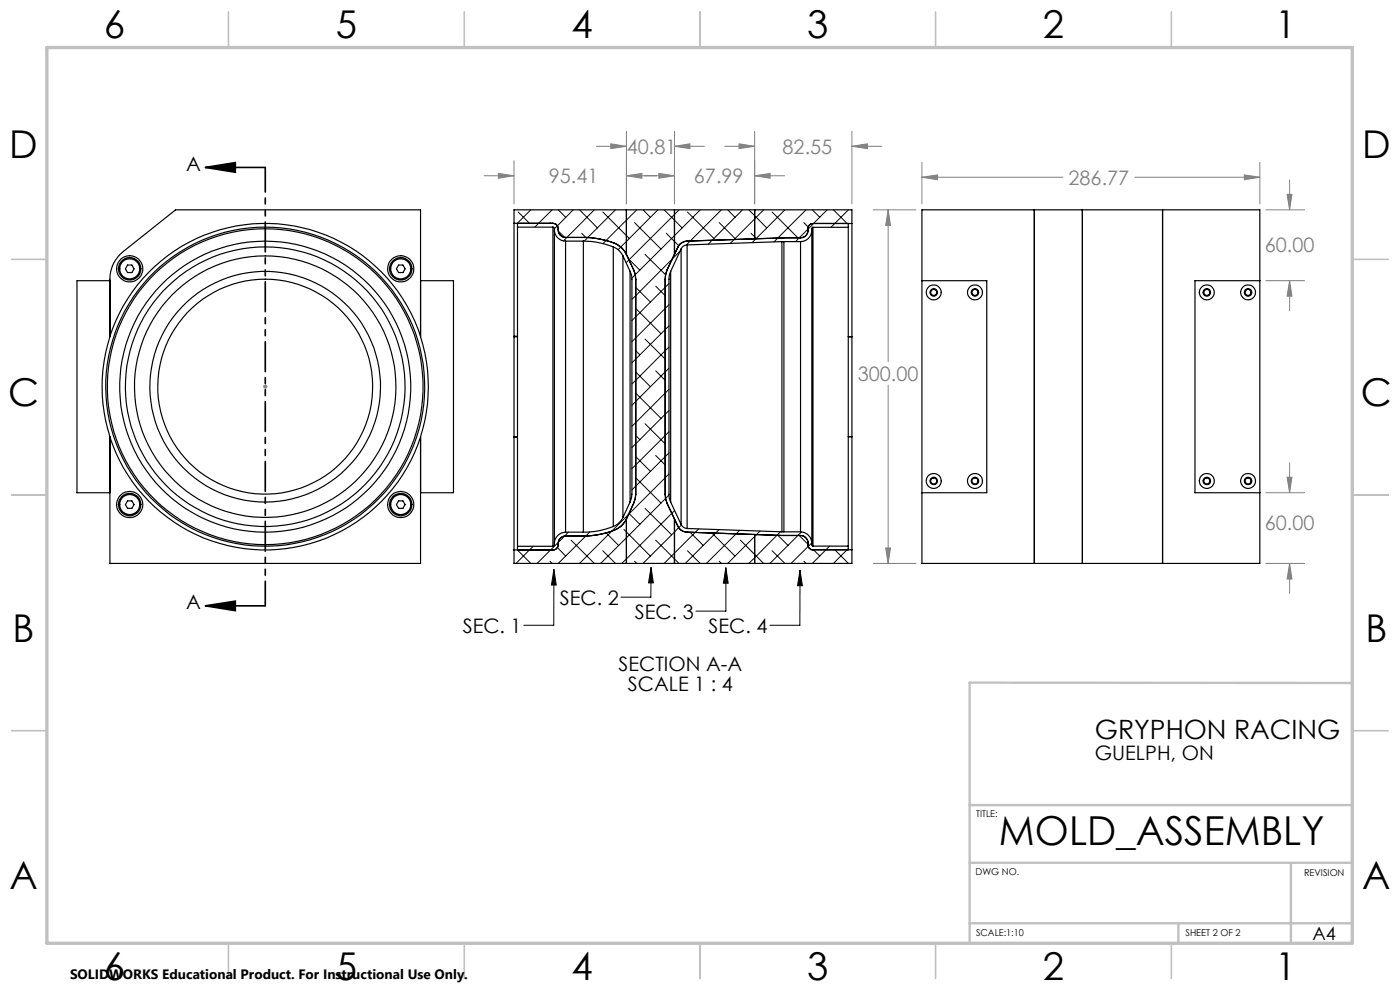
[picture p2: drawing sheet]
<svg xmlns="http://www.w3.org/2000/svg" width="297mm" height="210mm" viewBox="0 0 297 210" stroke-linecap="round" stroke-linejoin="round" font-family="sans-serif">
<path d="M117.5 120.8v11.8h-6.4M117.5 120.8l.5 3.3h-1zM138.1 120.4v6.3h-6.4M138.1 120.4l.5 3.2h-1zM154 120.4v9.2h-6.4M154 120.4l.5 3.3h-1zM169.7 120.9l.5 3.3h-1zM169.7 120.9v11.7h-6.4" fill="none" stroke="#000" stroke-width=".21"/>
<path d="M43.6 35.5h12.7M43.6 35.5l6.3-1v2zM43.6 128.5h12.7M43.6 128.5l6.3-1v2z" fill="none" stroke="#000" stroke-width=".35"/>
<g fill="none" stroke="#808080" stroke-width=".21">
<path d="M102.7 37.3h6.3M105.7 36.8l3.3 .5-3.3 .5zM109 34.1v9.1M126.5 31h6.4M129.6 30.5l3.3 .5-3.3 .5zM132.9 37.3l3.3-.5v1zM132.9 27.9v15.3M132.9 37.3h10.2M139.8 36.8l3.3 .5-3.3 .5zM143.1 31l3.3-.5v1zM143.1 27.9v15.3M143.1 31h6.3"/>
<path d="M153.7 31h6.4M156.8 30.5l3.3 .5-3.3 .5zM160.1 37.3l3.3-.5v1zM160.1 37.3h6.3M160.1 27.9v15.3M180.7 31l3.3-.5v1zM180.7 31h6.4M180.7 27.9v15.3M195.6 37.6l3.3-.5v1zM195.6 34.4v8.8M195.6 37.6h29.9M240.7 37.6h26.6"/>
<path d="M264 37.1l3.3 .5-3.3 .5zM267.3 34.4v8.8M273.6 38.2v6.3M185.2 44.5h9.1M188.4 44.5l.5 3.3h-1zM188.4 44.5v32.2M268.5 44.5h8.3M268.5 59.5h8.3M273.1 41.2h1l-.5 3.3zM273.6 59.5l.5 3.3h-1zM273.6 59.5v6.4M55.8 82h1"/>
<path d="M55.9 81.7l.7 .7M56.3 81.5v1M56.6 81.7l-.7 .7M188.4 81.7v37.8M273.6 98.2v6.3M185.2 119.5h9.1M187.9 116.2h1l-.5 3.3zM268.5 104.5h8.3M268.5 119.5h8.3M273.1 101.2h1l-.5 3.3zM273.6 119.5l.5 3.3h-1zM273.6 119.5v6.4"/>
</g>
<path d="M56.3 35.5v93" fill="none" stroke="#000" stroke-width=".35" stroke-dasharray="6.3 1.3 1.3 1.3 1.3 1.3" stroke-dashoffset="1.1"/>
<g fill="none" stroke="#c0c0c0" stroke-width=".35">
<path d="M48.5 2.5v7.5M98.5 2.5v7.5M148.5 2.5v7.5M198.5 2.5v7.5M248.5 2.5v7.5M2.5 55h7.5M287 55h7.5M2.5 105h7.5M287 105h7.5M2.5 155h7.5M287 155h7.5M48.5 200v7.5"/>
<path d="M98.5 200v7.5M148.5 200v7.5M198.5 200v7.5M248.5 200v7.5"/>
</g>
<path d="M286.9 144.9l-81.2-.1v55.3M205.7 170.8h81.2M205.7 195.9h81.2M205.7 183h81.2M250 195.8v4.2M273.9 183.1v17" fill="none" stroke="#c0c0c0" stroke-width=".5"/>
<path d="M9.9 10.1h277v190h-277z" fill="none" stroke="#c0c0c0" stroke-width=".7"/>
<g fill="#000">
<path d="M43.6 35.5l6.3-1v2zM43.6 128.5l6.3-1v2z"/>
<path d="M117.5 120.8l.5 3.3h-1zM138.1 120.4l.5 3.2h-1zM154 120.4l.5 3.3h-1zM169.7 120.9l.5 3.3h-1z"/>
</g>
<path d="M273.1 101.2h1l-.5 3.3zM273.6 119.5l.5 3.3h-1zM273.1 41.2h1l-.5 3.3zM273.6 59.5l.5 3.3h-1zM195.6 37.6l3.3-.5v1zM264 37.1l3.3 .5-3.3 .5zM188.4 44.5l.5 3.3h-1zM187.9 116.2h1l-.5 3.3zM132.9 37.3l3.3-.5v1zM105.7 36.8l3.3 .5-3.3 .5zM143.1 31l3.3-.5v1zM129.6 30.5l3.3 .5-3.3 .5zM160.1 37.3l3.3-.5v1zM139.8 36.8l3.3 .5-3.3 .5zM180.7 31l3.3-.5v1zM156.8 30.5l3.3 .5-3.3 .5z" fill="#808080"/>
<g fill="none" stroke="#000" stroke-width=".25">
<path d="M23.3 59.5h-7v45h7M25.1 57a2.38 2.38 0 0 0 2.4 2.4 2.38 2.38 0 0 0 2.4-2.4M25.1 57h.3M25.1 57a2.38 2.38 0 0 1 2.4-2.4 2.38 2.38 0 0 1 2.4 2.4M25.4 57a2.12 2.12 0 0 0 2.1 2.2 2.12 2.12 0 0 0 2.1-2.2M25.4 57a2.12 2.12 0 0 1 2.1-2.1 2.12 2.12 0 0 1 2.1 2.1M25.5 53.9l11.8-9.4h51.9v26.9a34.7 34.7 0 0 1 0 21.2v26.9h-65.9v-26.9a34.7 34.7 0 0 1 0-21.2v-12.2a7.4 7.4 0 0 1 2.2-5.3zM27.1 56.2h.9l.4 .8-.4 .8h-.9l-.5-.8zM29.6 57h.3M82.6 57h.3M82.6 57a2.38 2.38 0 0 1 2.4-2.4 2.38 2.38 0 0 1 2.4 2.4M82.6 57a2.38 2.38 0 0 0 2.4 2.4 2.38 2.38 0 0 0 2.4-2.4"/>
<path d="M82.9 57a2.13 2.13 0 0 0 2.1 2.2 2.13 2.13 0 0 0 2.1-2.2M82.9 57a2.13 2.13 0 0 1 2.1-2.1 2.13 2.13 0 0 1 2.1 2.1M84.6 56.2h.9l.4 .8-.4 .8h-.9l-.5-.8zM87.1 57h.3M89.2 59.5h7v45h-7M109 47.4h8.3a1.26 1.26 0 0 1 1.1 1.5l.4 .9 .5 .4 .7 .2a30.5 30.5 0 0 1 6.3 .1 11.1 11.1 0 0 1 5.6 2.1l1 1.4M109 47.4v23.9M109 47.4v-2.9h71.7v2.9M109.8 48.2v67.7M109.8 48.2h7.5M109.8 47.4v.8M117.3 48.2l.3 .1a2.54 2.54 0 0 0 2.4 2.8"/>
<path d="M117.3 48.2v67.7M117.6 48.8v66.5M120 51.1v61.8M120 51.1h3.8M123.8 51.1a17.5 17.5 0 0 1 6.3 1.3M123.8 51.1v61.8M130.1 52.4a3.7 3.7 0 0 1 2.1 1.9M130.1 52.4v59.3M132.2 54.3v55.5M132.2 54.3l1.5 3.3M132.9 54l1.5 3.2 .3 .9 .2 1.1v45.6l-.5 2-1.5 3.3M132.9 44.5v9.5"/>
<path d="M133.7 57.6l.4 1.6v45.6l-.4 1.7M133.7 57.6v48.9M141.1 59.2v45.6M141.5 57.2l-.3 1.1-.1 .9M141.5 57.2l-.4 2M142.3 57.6l-.3 .8-.1 .8v45.6l.4 1.7M142.3 57.6v48.9M143.1 44.5v9.5M143.1 54l-1.6 3.2M143.8 52.4l-2.3 4.8M143.8 52.4l-.7 1.6M144.5 52.8v58.5"/>
<path d="M144.5 52.8l-2.2 4.8M145.8 52a1.52 1.52 0 0 0-1.3 .8M145.8 52v60.1M160.1 44.5v6.2l5.8-.2M165.9 50.5l-20.2 .6a2.25 2.25 0 0 0-1.9 1.3M165.9 51.3h.4M165.9 51.3v61.5M165.9 51.3l-20.1 .7M166.3 51.3v61.5M166.3 51.3h3.5M169.8 51.3v61.5M172.2 48.9v66.3"/>
<path d="M172.5 48.2h-.1a.5 .5 0 0 0-.2 .8 2.39 2.39 0 0 1-2.4 2.3M172.5 48.2v67.6M172.5 48.2h7.5M180 48.2v67.6M180 47.4v.8M180.7 47.4h-8.2a1.21 1.21 0 0 0-1.1 1.7 1.57 1.57 0 0 1-1.6 1.3l-3.9 .1M180.7 47.4v24M195.6 44.5h71.7v75h-71.7zM195.6 59.5h13.7v45h-13.7M219.4 44.5v75M229.6 44.5v75M246.6 44.5v75"/>
<path d="M267.3 59.5h-13.8v45h13.8M23.3 71.3a34.6 34.6 0 0 1 33-23.9 34.6 34.6 0 0 1 32.9 23.9M109 71.4v21.2M109 71.4h.8M109 71.3v.1M109 71.3h.8M180 71.4h.7M180.7 71.4v21.2M198.7 62v.1M207.5 62v.1M256.6 62v.1M265.4 62v.1"/>
<path d="M23.3 92.7a34.6 34.6 0 0 0 33 24 34.6 34.6 0 0 0 32.9-24M109 92.7v24M109 92.6h.8M109 92.6v.1M109 92.7h.8M180 92.6h.7M180.7 92.6v24M25.1 107h.3M25.1 107a2.38 2.38 0 0 1 2.4-2.3 2.38 2.38 0 0 1 2.4 2.3M25.1 107a2.38 2.38 0 0 0 2.4 2.4 2.38 2.38 0 0 0 2.4-2.4M25.4 107a2.12 2.12 0 0 0 2.1 2.2 2.12 2.12 0 0 0 2.1-2.2M25.4 107a2.12 2.12 0 0 1 2.1-2.1 2.12 2.12 0 0 1 2.1 2.1"/>
<path d="M27.1 106.2h.9l.4 .8-.4 .8h-.9l-.5-.8zM29.6 107h.3M82.6 107a2.38 2.38 0 0 0 2.4 2.4 2.38 2.38 0 0 0 2.4-2.4M82.6 107h.3M82.6 107a2.38 2.38 0 0 1 2.4-2.3 2.38 2.38 0 0 1 2.4 2.3M82.9 107a2.13 2.13 0 0 0 2.1 2.2 2.13 2.13 0 0 0 2.1-2.2M82.9 107a2.13 2.13 0 0 1 2.1-2.1 2.13 2.13 0 0 1 2.1 2.1M84.6 106.2h.9l.4 .8-.4 .8h-.9l-.5-.8zM87.1 107h.3M109.8 115.9v.8M109.8 115.9h7.5M120 112.9a2.62 2.62 0 0 0-2.5 2.9l-.2 .1"/>
<path d="M120 112.9h3.8M130.1 111.7a16.5 16.5 0 0 1-6.3 1.2M132.2 109.8a4 4 0 0 1-2.1 1.9M132.9 110.1a5.5 5.5 0 0 1-4.1 2.9l-2.5 .5a30.5 30.5 0 0 1-6.3 .2 1.63 1.63 0 0 0-1.6 2l-.3 .6-.6 .4h-8.5M132.9 110.1v9.4M133.7 106.5l-1.5 3.3M141.1 104.8l.4 2M141.1 104.8l.1 1 .3 1M141.5 106.8l2.3 4.8M141.5 106.8l1.6 3.3M142.3 106.5l2.2 4.8M143.1 110.1l.7 1.5"/>
<path d="M143.1 110.1v9.4M143.8 111.6a2.13 2.13 0 0 0 1.9 1.3l20.2 .7h3.9a1.63 1.63 0 0 1 1.6 1.8M144.5 111.3a1.52 1.52 0 0 0 1.3 .8M145.8 112.1l20.1 .7M160.1 113.4v6.1M165.9 112.8h.4M166.3 112.8h3.5M169.8 112.8a2.56 2.56 0 0 1 2.4 2.9l.3 .1M171.4 115.4l.2 .8 .7 .4h8.4M171.4 115v.4M172.5 115.8h7.5M180 115.8v.8"/>
<path d="M180.7 116.6v2.9h-71.7v-2.8M198.7 102v.1M207.5 102v.1M256.6 102v.1M265.4 102v.1"/>
<circle cx="27.5" cy="57" r="2.79"/>
<circle cx="85" cy="57" r="2.78"/>
<circle cx="198.1" cy="62" r=".79"/>
<circle cx="198.1" cy="62" r="1.59"/>
<circle cx="198.1" cy="62" r=".64"/>
<circle cx="206.8" cy="62" r=".79"/>
<circle cx="206.8" cy="62" r="1.59"/>
<circle cx="206.8" cy="62" r=".64"/>
<circle cx="256" cy="62" r="1.6"/>
<circle cx="256" cy="62" r=".63"/>
<circle cx="256" cy="62" r=".8"/>
<circle cx="264.8" cy="62" r="1.6"/>
<circle cx="264.8" cy="62" r=".63"/>
<circle cx="264.8" cy="62" r=".8"/>
<circle cx="56.2" cy="82" r="30.9"/>
<circle cx="56.3" cy="82" r="24.5"/>
<circle cx="56.3" cy="82" r="22.8"/>
<circle cx="56.3" cy="82" r="29.7"/>
<circle cx="56.3" cy="82" r="33.8"/>
<circle cx="56.3" cy="82" r="27.7"/>
<circle cx="56.3" cy="82" r="33.5"/>
<circle cx="27.5" cy="107" r="2.79"/>
<circle cx="85" cy="107" r="2.78"/>
<circle cx="198.1" cy="102" r=".79"/>
<circle cx="198.1" cy="102" r="1.59"/>
<circle cx="198.1" cy="102" r=".64"/>
<circle cx="206.8" cy="102" r=".79"/>
<circle cx="206.8" cy="102" r="1.59"/>
<circle cx="206.8" cy="102" r=".64"/>
<circle cx="256" cy="102" r="1.59"/>
<circle cx="256" cy="102" r=".63"/>
<circle cx="256" cy="102" r=".8"/>
<circle cx="264.8" cy="102" r="1.59"/>
<circle cx="264.8" cy="102" r=".63"/>
<circle cx="264.8" cy="102" r=".8"/>
</g>
<g fill="none" stroke="#000" stroke-width=".21">
<path d="M109.9 45l2.4 2.4M112.6 44.5l-2.9 2.9M116.7 47.2l.1 .2M117.1 44.5l-3.6 3.7M118.4 44.5l1.6 1.6M118.4 49l1.4 1.3M121.6 44.5l-4 4M122.9 44.5l3.9 3.9M123.4 49.5l.9 .9M126.1 44.5l-6.6 6.6M127.9 45l5.6 5.6M130.6 44.5l-6.6 6.6"/>
<path d="M133.3 54.9l2.4 2.4M134.6 47.2l5.6 5.6M135.1 44.5l-7.2 7.2M136.4 44.5l1.6 1.6M136.8 54l4.4 4.3M139.6 44.5l-8.5 8.5M140.9 44.5l3.8 3.9M141.4 49.5l2.6 2.6M144 44.5l-11.2 11.2M144.3 53.3l-10.2 10.2M145.8 45l5.6 5.6M148.6 44.5l-14.5 14.5"/>
<path d="M152.6 47.2l3.5 3.6M153 44.5l-7.4 7.5M154.4 44.5l1.5 1.6M157.5 44.5l-7.3 7.3M158.9 44.5l3.8 3.9M159.3 49.5l1.2 1.2M162 44.5l-7.1 7.1M163.8 45l5.5 5.4M166.5 44.5l-6.9 7M170.5 47.2l.9 .9M171 44.5l-6.8 6.8M172.3 44.5l1.6 1.6"/>
<path d="M175.5 44.5l-6.7 6.8M176.8 44.5l2.9 2.9M180 44.5l-3.7 3.7M134.9 78.9l3.1 3.1M134.9 74.4l.8 .9M134.9 65.4l5.3 5.4M134.9 61l3.1 3.1M136.8 71.9l4.3 4.3M139.1 78.7l2 2M139.1 60.7l2 2M141.9 60.1l-7.8 7.9M141.9 64.6l-7.8 7.9"/>
<path d="M141.9 69.1l-7.8 7.9M141.9 73.6l-7.8 7.8M141.9 78.1l-7.8 7.9M134.9 96.9l3.1 3.1M134.9 92.4l.8 .9M134.9 83.4l5.3 5.4M136.8 89.9l4.3 4.2M139.1 96.6l2 2M141.9 82.6l-7.8 7.8M141.9 87.1l-7.8 7.8M141.9 91.6l-7.8 7.8M141.9 96.1l-7.8 7.8"/>
<path d="M109.9 116.8l2.7 2.7M113.1 115.9l-3.6 3.6M116.7 119.1l.4 .4M118.3 116.2l1.7 1.8M120.6 112.9l-6.7 6.6M121.1 114.6l5 4.9M125.1 112.8l-6.7 6.7M127.9 116.8l2.7 2.7M128.6 113l2.6 2.7M132.4 112.3l5.6 5.7M133.4 108.9l2.3 2.3M134.6 119.1l.5 .4"/>
<path d="M134.9 101.3l5.3 5.4M136.8 107.8l5.7 5.6M139.1 114.6l4.9 4.9M141.2 105.8l-13.8 13.7M141.9 100.5l-19 19M141.9 105l-.7 .7M143.1 108.3l-11.2 11.2M144.6 111.4l-8.2 8.1M145.8 116.8l2.8 2.7M146.4 112.9l2.8 2.8M148.2 112.2l-7.3 7.3M151.1 113.1l4.8 4.9"/>
<path d="M152.6 119.1l.4 .4M152.6 112.3l-7.2 7.2M156.9 112.5l-7 7M157.1 114.6l4.9 4.9M160.4 113.4h.1M161.3 112.6l-6.9 6.9M163.8 116.8l2.7 2.7M165 113.6l2.2 2.1M165.6 112.8l-6.7 6.7M169.5 113.6l1.9 1.9M170 112.8l-6.7 6.7M170.5 119.1l.5 .4"/>
<path d="M172.2 115.2l-4.4 4.3M172.6 116.6l1.3 1.4M176 115.8l-3.7 3.7M177.1 116.6l2.9 2.9M180 116.4l-3.2 3.1"/>
</g>
<text font-size="8.5" x="211.9" y="179.3">MOLD_ASSEMBLY</text>
<g font-size="8.1">
<text x="22" y="8">6</text>
<text x="71.2" y="8">5</text>
<text x="121.2" y="8">4</text>
<text x="171.3" y="8">3</text>
<text x="221.3" y="8">2</text>
<text x="270.5" y="8">1</text>
<text x="2" y="33.6">D</text>
<text x="289" y="33.6">D</text>
<text x="1.7" y="86.1">C</text>
<text x="288.7" y="86.1">C</text>
<text x="2.7" y="136.1">B</text>
<text x="289.7" y="136.1">B</text>
<text x="2" y="188.6">A</text>
<text x="289" y="188.6">A</text>
<text x="22" y="208">6</text>
<text x="71.2" y="208">5</text>
<text x="121.2" y="208">4</text>
<text x="171.3" y="208">3</text>
<text x="221.3" y="208">2</text>
<text x="270.5" y="208">1</text>
</g>
<text font-size="5.6" x="232.3" y="156.7">GRYPHON RACING</text>
<g font-size="4.2" fill="#808080">
<text x="133" y="32.6">40.81</text>
<text x="166" y="32.6">82.55</text>
<text x="116.4" y="38.9">95.41</text>
<text x="147.2" y="38.9">67.99</text>
<text x="226.7" y="39.2">286.77</text>
<text x="268.3" y="53.5">60.00</text>
<text x="182" y="80.8">300.00</text>
<text x="268.3" y="112.4">60.00</text>
</g>
<g font-size="4.2">
<text x="39.5" y="36.2">A</text>
<text x="39.5" y="129.2">A</text>
<text x="118.8" y="128.3">SEC. 2</text>
<text x="134.7" y="131.2">SEC. 3</text>
<text x="98.2" y="134.2">SEC. 1</text>
<text x="150.3" y="134.2">SEC. 4</text>
<text x="131.2" y="142.4">SECTION A-A</text>
<text x="133.2" y="146.5">SCALE 1 : 4</text>
<text x="232.3" y="161.2">GUELPH, ON</text>
</g>
<text font-size="3.9" x="278.4" y="199.3">A4</text>
<text font-size="2.9" x="14.9" y="207.6">SOLIDWORKS Educational Product. For Instructional Use Only.</text>
<g font-size="2">
<text x="207.1" y="173.3">TITLE:</text>
<text x="207" y="185.5">DWG NO.</text>
<text x="276.7" y="185.9">REVISION</text>
<text x="207.1" y="198.6">SCALE:1:10</text>
<text x="251.5" y="198.6">SHEET 2 OF 2</text>
</g>
</svg>
